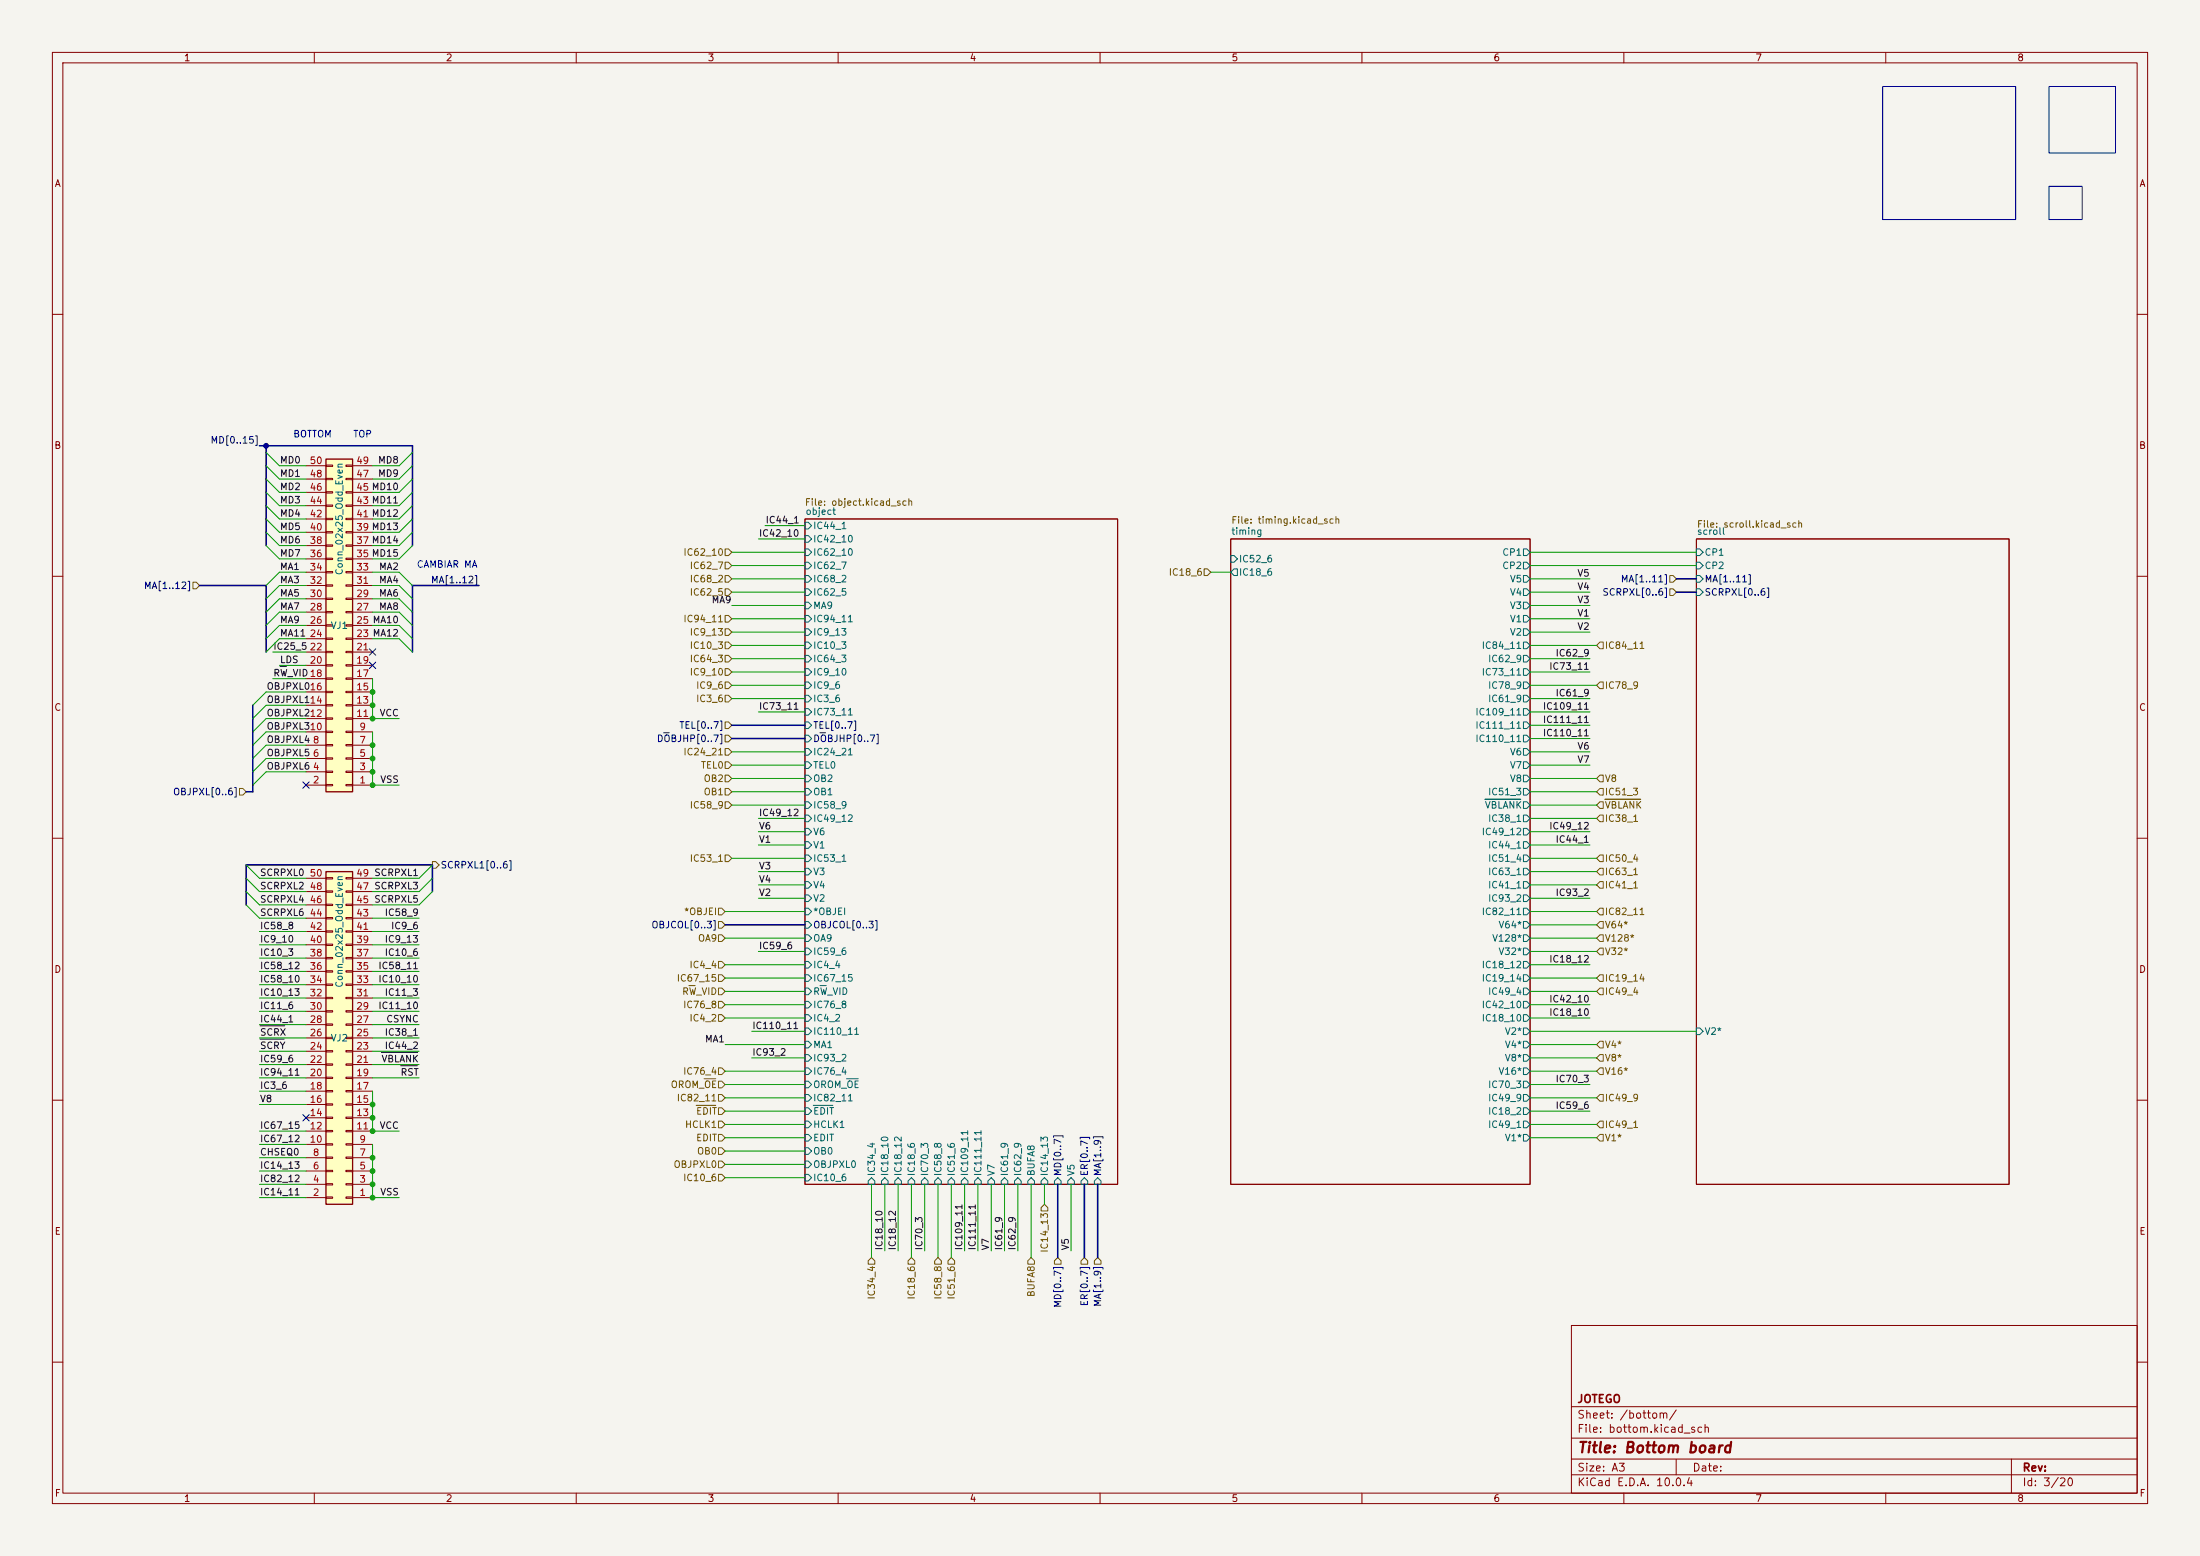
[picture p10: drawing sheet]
<svg xmlns="http://www.w3.org/2000/svg" width="420mm" height="297mm" viewBox="0 0 420 297" stroke-linecap="round" stroke-linejoin="round" font-family="sans-serif">
<path d="M0 0h420v297h-420z" fill="#f5f4ef" stroke="#f5f4ef" stroke-width=".19"/>
<g fill="none" stroke="#840000" stroke-width=".19">
<path d="M10 10h400v277h-400zM12 12h396v273h-396zM60 10v2M110 10v2M160 10v2M210 10v2M260 10v2M310 10v2M360 10v2M10 60h2M408 60h2M153.7 99.1h59.7v127h-59.7z"/>
<path d="M10 110h2M234.9 102.9h57.2v123.2h-57.2zM323.8 102.9h59.7v123.2h-59.7zM408 110h2M10 160h2M408 160h2M10 210h2M408 210h2M300 253h108v32h-108zM10 260h2M300 278.5h108M300 274.5h108"/>
<path d="M300 268.5h108M320 278.5v3M384 278.5v6.5M408 260h2M60 285v2M110 285v2M160 285v2M210 285v2M260 285v2M300 281.5h108M310 285v2M360 285v2"/>
</g>
<g fill="none" stroke="#006464" stroke-width=".19">
<path d="M153.7 99.7h.6l.6 .6-.6 .7h-.6zM153.7 117.5h.6l.6 .6-.6 .6h-.6zM153.7 114.9h.6l.6 .7-.6 .6h-.6zM153.7 112.4h.6l.6 .6-.6 .7h-.6zM153.7 109.9h.6l.6 .6-.6 .6h-.6zM153.7 107.3h.6l.6 .7-.6 .6h-.6zM153.7 104.8h.6l.6 .6-.6 .6h-.6zM153.7 102.2h.6l.6 .7-.6 .6h-.6zM234.9 106h.7l.6 .7-.6 .6h-.7zM235.6 108.6h.6v1.3h-.6l-.7-.7zM290.8 104.8h.7l.6 .6-.6 .6h-.7zM290.8 107.3h.7l.6 .7-.6 .6h-.7z"/>
<path d="M290.8 109.9h.7l.6 .6-.6 .6h-.7zM290.8 112.4h.7l.6 .6-.6 .7h-.7zM290.8 114.9h.7l.6 .7-.6 .6h-.7zM290.8 117.5h.7l.6 .6-.6 .6h-.7zM323.8 104.8h.7l.6 .6-.6 .6h-.7zM323.8 107.3h.7l.6 .7-.6 .6h-.7zM323.8 109.9h.7l.6 .6-.6 .6h-.7zM323.8 112.4h.7l.6 .6-.6 .7h-.7zM153.7 120h.6l.6 .7-.6 .6h-.6zM153.7 122.6h.6l.6 .6-.6 .6h-.6zM153.7 125.1h.6l.6 .6-.6 .7h-.6zM153.7 127.6h.6l.6 .7-.6 .6h-.6z"/>
<path d="M153.7 130.2h.6l.6 .6-.6 .6h-.6zM153.7 132.7h.6l.6 .7-.6 .6h-.6zM153.7 135.3h.6l.6 .6-.6 .6h-.6zM153.7 137.8h.6l.6 .6-.6 .7h-.6zM290.8 120h.7l.6 .7-.6 .6h-.7zM290.8 122.6h.7l.6 .6-.6 .6h-.7zM290.8 125.1h.7l.6 .6-.6 .7h-.7zM290.8 127.6h.7l.6 .7-.6 .6h-.7zM290.8 130.2h.7l.6 .6-.6 .6h-.7zM290.8 132.7h.7l.6 .7-.6 .6h-.7zM290.8 135.3h.7l.6 .6-.6 .6h-.7zM290.8 137.8h.7l.6 .6-.6 .7h-.7z"/>
<path d="M153.7 140.3h.6l.6 .7-.6 .6h-.6zM153.7 142.9h.6l.6 .6-.6 .6h-.6zM153.7 145.4h.6l.6 .7-.6 .6h-.6zM153.7 148h.6l.6 .6-.6 .6h-.6zM153.7 150.5h.6l.6 .6-.6 .7h-.6zM153.7 153h.6l.6 .7-.6 .6h-.6zM153.7 155.6h.6l.6 .6-.6 .6h-.6zM153.7 158.1h.6l.6 .7-.6 .6h-.6zM283.5 152.6h6.8M290.8 140.3h.7l.6 .7-.6 .6h-.7zM290.8 142.9h.7l.6 .6-.6 .6h-.7zM290.8 145.4h.7l.6 .7-.6 .6h-.7z"/>
<path d="M290.8 148h.7l.6 .6-.6 .6h-.7zM290.8 150.5h.7l.6 .6-.6 .7h-.7zM290.8 153h.7l.6 .7-.6 .6h-.7zM290.8 155.6h.7l.6 .6-.6 .6h-.7zM290.8 158.1h.7l.6 .7-.6 .6h-.7zM153.7 160.7h.6l.6 .6-.6 .6h-.6zM153.7 163.2h.6l.6 .6-.6 .7h-.6zM153.7 165.7h.6l.6 .7-.6 .6h-.6zM153.7 168.3h.6l.6 .6-.6 .6h-.6zM153.7 170.8h.6l.6 .7-.6 .6h-.6zM153.7 173.4h.6l.6 .6-.6 .6h-.6zM153.7 175.9h.6l.6 .6-.6 .7h-.6z"/>
<path d="M153.7 178.4h.6l.6 .7-.6 .6h-.6zM290.8 160.7h.7l.6 .6-.6 .6h-.7zM290.8 163.2h.7l.6 .6-.6 .7h-.7zM290.8 165.7h.7l.6 .7-.6 .6h-.7zM290.8 168.3h.7l.6 .6-.6 .6h-.7zM290.8 170.8h.7l.6 .7-.6 .6h-.7zM290.8 173.4h.7l.6 .6-.6 .6h-.7zM290.8 175.9h.7l.6 .6-.6 .7h-.7zM290.8 178.4h.7l.6 .7-.6 .6h-.7zM153.7 181h.6l.6 .6-.6 .6h-.6zM153.7 183.5h.6l.6 .7-.6 .6h-.6zM153.7 186.1h.6l.6 .6-.6 .6h-.6z"/>
<path d="M153.7 188.6h.6l.6 .6-.6 .7h-.6zM153.7 191.1h.6l.6 .7-.6 .6h-.6zM153.7 193.7h.6l.6 .6-.6 .6h-.6zM153.7 196.2h.6l.6 .7-.6 .6h-.6zM153.7 198.8h.6l.6 .6-.6 .6h-.6zM156.5 188.1h1.2M290.8 181h.7l.6 .6-.6 .6h-.7zM290.8 183.5h.7l.6 .7-.6 .6h-.7zM290.8 186.1h.7l.6 .6-.6 .6h-.7zM290.8 188.6h.7l.6 .6-.6 .7h-.7zM290.8 191.1h.7l.6 .7-.6 .6h-.7zM290.8 193.7h.7l.6 .6-.6 .6h-.7z"/>
<path d="M290.8 196.2h.7l.6 .7-.6 .6h-.7zM290.8 198.8h.7l.6 .6-.6 .6h-.7zM323.8 196.2h.7l.6 .7-.6 .6h-.7zM153.7 201.3h.6l.6 .6-.6 .7h-.6zM153.7 203.8h.6l.6 .7-.6 .6h-.6zM153.7 206.4h.6l.6 .6-.6 .6h-.6zM153.7 208.9h.6l.6 .7-.6 .6h-.6zM153.7 211.5h.6l.6 .6-.6 .6h-.6zM153.7 214h.6l.6 .6-.6 .7h-.6zM153.7 216.5h.6l.6 .7-.6 .6h-.6zM153.7 219.1h.6l.6 .6-.6 .6h-.6zM155.3 211h3.7"/>
<path d="M161.6 205.9h2.2M290.8 201.3h.7l.6 .6-.6 .7h-.7zM290.8 203.8h.7l.6 .7-.6 .6h-.7zM290.8 206.4h.7l.6 .6-.6 .6h-.7zM290.8 208.9h.7l.6 .7-.6 .6h-.7zM290.8 211.5h.7l.6 .6-.6 .6h-.7zM290.8 214h.7l.6 .6-.6 .7h-.7zM290.8 216.5h.7l.6 .7-.6 .6h-.7zM153.7 224.2h.6l.6 .6-.6 .6h-.6zM153.7 221.6h.6l.6 .6-.6 .7h-.6zM166.4 224.8l.6 .6v.7h-1.3v-.7zM168.9 224.8l.6 .6v.7h-1.2v-.7z"/>
<path d="M171.4 224.8l.7 .6v.7h-1.3v-.7zM174 224.8l.6 .6v.7h-1.2v-.7zM176.5 224.8l.7 .6v.7h-1.3v-.7zM179.1 224.8l.6 .6v.7h-1.3v-.7zM181.6 224.8l.6 .6v.7h-1.2v-.7zM184.1 224.8l.7 .6v.7h-1.3v-.7zM186.7 224.8l.6 .6v.7h-1.2v-.7zM189.2 224.8l.7 .6v.7h-1.3v-.7zM191.8 224.8l.6 .6v.7h-1.3v-.7zM194.3 224.8l.6 .6v.7h-1.2v-.7zM196.8 224.8l.7 .6v.7h-1.3v-.7zM199.4 224.8l.6 .6v.7h-1.2v-.7z"/>
<path d="M201.9 224.8l.7 .6v.7h-1.3v-.7zM204.5 224.8l.6 .6v.7h-1.3v-.7zM207 224.8l.6 .6v.7h-1.2v-.7zM209.5 224.8l.7 .6v.7h-1.3v-.7z"/>
</g>
<path d="M156.5 139.9h1.1" fill="none" stroke="#000084" stroke-width=".19"/>
<path d="M62.2 87.6h5.1v63.5h-5.1z" fill="#ffffc2"/>
<path d="M62.2 87.6h5.1v63.5h-5.1z" fill="none" stroke="#840000" stroke-width=".25"/>
<g fill="none" stroke="#840000" stroke-width=".19">
<path d="M58.4 99.1h3.8M58.4 96.5h3.8M58.4 94h3.8M58.4 91.4h3.8M58.4 88.9h3.8M62.2 98.9h1.3v.3h-1.3zM62.2 96.4h1.3v.2h-1.3zM62.2 93.9h1.3v.2h-1.3zM62.2 91.3h1.3v.3h-1.3zM62.2 88.8h1.3v.2h-1.3zM66 98.9h1.3v.3h-1.3zM66 96.4h1.3v.2h-1.3z"/>
<path d="M66 93.9h1.3v.2h-1.3zM66 91.3h1.3v.3h-1.3zM66 88.8h1.3v.2h-1.3zM67.3 99.1h3.8M67.3 96.5h3.8M67.3 94h3.8M67.3 91.4h3.8M67.3 88.9h3.8M58.4 119.4h3.8M58.4 116.8h3.8M58.4 114.3h3.8M58.4 111.8h3.8"/>
<path d="M58.4 109.2h3.8M58.4 106.7h3.8M58.4 104.1h3.8M58.4 101.6h3.8M62.2 119.3h1.3v.2h-1.3zM62.2 116.7h1.3v.3h-1.3zM62.2 114.2h1.3v.2h-1.3zM62.2 111.6h1.3v.3h-1.3zM62.2 109.1h1.3v.2h-1.3zM62.2 106.6h1.3v.2h-1.3zM62.2 104h1.3v.3h-1.3zM62.2 101.5h1.3v.2h-1.3z"/>
<path d="M66 119.3h1.3v.2h-1.3zM66 116.7h1.3v.3h-1.3zM66 114.2h1.3v.2h-1.3zM66 111.6h1.3v.3h-1.3zM66 109.1h1.3v.2h-1.3zM66 106.6h1.3v.2h-1.3zM66 104h1.3v.3h-1.3zM66 101.5h1.3v.2h-1.3zM67.3 119.4h3.8M67.3 116.8h3.8M67.3 114.3h3.8M67.3 111.8h3.8"/>
<path d="M67.3 109.2h3.8M67.3 106.7h3.8M67.3 104.1h3.8M67.3 101.6h3.8M58.4 139.7h3.8M58.4 137.2h3.8M58.4 134.6h3.8M58.4 132.1h3.8M58.4 129.5h3.8M58.4 127h3.8M58.4 124.5h3.8M58.4 121.9h3.8"/>
<path d="M62.2 139.6h1.3v.2h-1.3zM62.2 137h1.3v.3h-1.3zM62.2 134.5h1.3v.2h-1.3zM62.2 132h1.3v.2h-1.3zM62.2 129.4h1.3v.3h-1.3zM62.2 126.9h1.3v.2h-1.3zM62.2 124.3h1.3v.3h-1.3zM62.2 121.8h1.3v.2h-1.3zM66 139.6h1.3v.2h-1.3zM66 137h1.3v.3h-1.3zM66 134.5h1.3v.2h-1.3zM66 132h1.3v.2h-1.3z"/>
<path d="M66 129.4h1.3v.3h-1.3zM66 126.9h1.3v.2h-1.3zM66 124.3h1.3v.3h-1.3zM66 121.8h1.3v.2h-1.3zM67.3 139.7h3.8M67.3 137.2h3.8M67.3 134.6h3.8M67.3 132.1h3.8M67.3 129.5h3.8M67.3 127h3.8M67.3 124.5h3.8M67.3 121.9h3.8"/>
<path d="M58.4 149.9h3.8M58.4 147.3h3.8M58.4 144.8h3.8M58.4 142.2h3.8M62.2 149.7h1.3v.3h-1.3zM62.2 147.2h1.3v.2h-1.3zM62.2 144.7h1.3v.2h-1.3zM62.2 142.1h1.3v.3h-1.3zM66 149.7h1.3v.3h-1.3zM66 147.2h1.3v.2h-1.3zM66 144.7h1.3v.2h-1.3zM66 142.1h1.3v.3h-1.3z"/>
<path d="M67.3 149.9h3.8M67.3 147.3h3.8M67.3 144.8h3.8M67.3 142.2h3.8"/>
</g>
<path d="M62.2 166.4h5.1v63.5h-5.1z" fill="#ffffc2"/>
<path d="M62.2 166.4h5.1v63.5h-5.1z" fill="none" stroke="#840000" stroke-width=".25"/>
<g fill="none" stroke="#840000" stroke-width=".19">
<path d="M58.4 177.8h3.8M58.4 175.3h3.8M58.4 172.7h3.8M58.4 170.2h3.8M58.4 167.6h3.8M62.2 177.7h1.3v.2h-1.3zM62.2 175.1h1.3v.3h-1.3zM62.2 172.6h1.3v.2h-1.3zM62.2 170.1h1.3v.2h-1.3zM62.2 167.5h1.3v.3h-1.3zM66 177.7h1.3v.2h-1.3zM66 175.1h1.3v.3h-1.3z"/>
<path d="M66 172.6h1.3v.2h-1.3zM66 170.1h1.3v.2h-1.3zM66 167.5h1.3v.3h-1.3zM67.3 177.8h3.8M67.3 175.3h3.8M67.3 172.7h3.8M67.3 170.2h3.8M67.3 167.6h3.8M58.4 198.1h3.8M58.4 195.6h3.8M58.4 193h3.8M58.4 190.5h3.8"/>
<path d="M58.4 188h3.8M58.4 185.4h3.8M58.4 182.9h3.8M58.4 180.3h3.8M62.2 198h1.3v.2h-1.3zM62.2 195.5h1.3v.2h-1.3zM62.2 192.9h1.3v.3h-1.3zM62.2 190.4h1.3v.2h-1.3zM62.2 187.8h1.3v.3h-1.3zM62.2 185.3h1.3v.2h-1.3zM62.2 182.8h1.3v.2h-1.3zM62.2 180.2h1.3v.3h-1.3z"/>
<path d="M66 198h1.3v.2h-1.3zM66 195.5h1.3v.2h-1.3zM66 192.9h1.3v.3h-1.3zM66 190.4h1.3v.2h-1.3zM66 187.8h1.3v.3h-1.3zM66 185.3h1.3v.2h-1.3zM66 182.8h1.3v.2h-1.3zM66 180.2h1.3v.3h-1.3zM67.3 198.1h3.8M67.3 195.6h3.8M67.3 193h3.8M67.3 190.5h3.8"/>
<path d="M67.3 188h3.8M67.3 185.4h3.8M67.3 182.9h3.8M67.3 180.3h3.8M58.4 218.4h3.8M58.4 215.9h3.8M58.4 213.4h3.8M58.4 210.8h3.8M58.4 208.3h3.8M58.4 205.7h3.8M58.4 203.2h3.8M58.4 200.7h3.8"/>
<path d="M62.2 218.3h1.3v.3h-1.3zM62.2 215.8h1.3v.2h-1.3zM62.2 213.2h1.3v.3h-1.3zM62.2 210.7h1.3v.2h-1.3zM62.2 208.2h1.3v.2h-1.3zM62.2 205.6h1.3v.3h-1.3zM62.2 203.1h1.3v.2h-1.3zM62.2 200.5h1.3v.3h-1.3zM66 218.3h1.3v.3h-1.3zM66 215.8h1.3v.2h-1.3zM66 213.2h1.3v.3h-1.3zM66 210.7h1.3v.2h-1.3z"/>
<path d="M66 208.2h1.3v.2h-1.3zM66 205.6h1.3v.3h-1.3zM66 203.1h1.3v.2h-1.3zM66 200.5h1.3v.3h-1.3zM67.3 218.4h3.8M67.3 215.9h3.8M67.3 213.4h3.8M67.3 210.8h3.8M67.3 208.3h3.8M67.3 205.7h3.8M67.3 203.2h3.8M67.3 200.7h3.8"/>
<path d="M58.4 228.6h3.8M58.4 226.1h3.8M58.4 223.5h3.8M58.4 221h3.8M62.2 228.5h1.3v.2h-1.3zM62.2 225.9h1.3v.3h-1.3zM62.2 223.4h1.3v.2h-1.3zM62.2 220.9h1.3v.2h-1.3zM66 228.5h1.3v.2h-1.3zM66 225.9h1.3v.3h-1.3zM66 223.4h1.3v.2h-1.3zM66 220.9h1.3v.2h-1.3z"/>
<path d="M67.3 228.6h3.8M67.3 226.1h3.8M67.3 223.5h3.8M67.3 221h3.8"/>
</g>
<g fill="none" stroke="#725600" stroke-width=".19">
<path d="M36.8 111.1h.7l.6 .7-.6 .6h-.7zM138.4 104.8h.7l.6 .6-.6 .6h-.7zM138.4 117.5h.7l.6 .6-.6 .6h-.7zM138.4 112.4h.7l.6 .6-.6 .7h-.7zM138.4 107.3h.7l.6 .7-.6 .6h-.7zM138.4 109.9h.7l.6 .6-.6 .6h-.7zM229.9 108.6h.6l.6 .6-.6 .7h-.6zM318.8 112.4h.6l.6 .6-.6 .7h-.6zM318.8 109.9h.6l.6 .6-.6 .6h-.6zM138.4 122.6h.7l.6 .6-.6 .6h-.7zM138.4 120h.7l.6 .7-.6 .6h-.7zM138.4 137.8h.7l.6 .6-.6 .7h-.7z"/>
<path d="M138.4 127.6h.7l.6 .7-.6 .6h-.7zM138.4 125.1h.7l.6 .6-.6 .7h-.7zM138.4 132.7h.7l.6 .7-.6 .6h-.7zM138.4 130.2h.7l.6 .6-.6 .6h-.7zM305.4 130.2h.7v1.2h-.7l-.6-.6zM305.4 122.6h.7v1.2h-.7l-.6-.6zM45.7 150.5h.7l.6 .6-.6 .7h-.7zM138.4 140.3h.7l.6 .7-.6 .6h-.7zM138.4 142.9h.7l.6 .6-.6 .6h-.7zM138.4 148h.7l.6 .6-.6 .6h-.7zM138.4 150.5h.7l.6 .6-.6 .7h-.7zM138.4 145.4h.7l.6 .7-.6 .6h-.7z"/>
<path d="M138.4 153h.7l.6 .7-.6 .6h-.7zM305.4 155.6h.7v1.2h-.7l-.6-.6zM305.4 148h.7v1.2h-.7l-.6-.6zM305.4 150.5h.7v1.3h-.7l-.6-.7zM305.4 153h.7v1.3h-.7l-.6-.6zM306.4 152.6h6.8M82.5 164.5h.7l.6 .6-.6 .6h-.7zM137.2 175.9h.6l.6 .6-.6 .7h-.6zM137.2 178.4h.6l.6 .7-.6 .6h-.6zM137.2 173.4h.6l.6 .6-.6 .6h-.6zM138.4 163.2h.7l.6 .6-.6 .7h-.7zM305.4 163.2h.7v1.3h-.7l-.6-.7z"/>
<path d="M305.4 165.7h.7v1.3h-.7l-.6-.6zM305.4 178.4h.7v1.3h-.7l-.6-.6zM305.4 173.4h.7v1.2h-.7l-.6-.6zM305.4 168.3h.7v1.2h-.7l-.6-.6zM305.4 175.9h.7v1.3h-.7l-.6-.7zM131.5 188.1h1.2M137.2 191.1h.6l.6 .7-.6 .6h-.6zM137.2 188.6h.6l.6 .6-.6 .7h-.6zM137.2 193.7h.6l.6 .6-.6 .6h-.6zM137.2 186.1h.6l.6 .6-.6 .6h-.6zM137.2 183.5h.6l.6 .7-.6 .6h-.6zM305.4 181h.7v1.2h-.7l-.6-.6z"/>
<path d="M305.4 188.6h.7v1.3h-.7l-.6-.7zM305.4 186.1h.7v1.2h-.7l-.6-.6zM305.4 198.8h.7v1.2h-.7l-.6-.6zM132.9 211h3.7M134.4 205.9h2.2M137.2 206.4h.6l.6 .6-.6 .6h-.6zM137.2 208.9h.6l.6 .7-.6 .6h-.6zM137.2 203.8h.6l.6 .7-.6 .6h-.6zM137.2 219.1h.6l.6 .6-.6 .6h-.6zM137.2 211.5h.6l.6 .6-.6 .6h-.6zM137.2 216.5h.6l.6 .7-.6 .6h-.6zM137.2 214h.6l.6 .6-.6 .7h-.6z"/>
<path d="M305.4 216.5h.7v1.3h-.7l-.6-.6zM305.4 203.8h.7v1.3h-.7l-.6-.6zM305.4 208.9h.7v1.3h-.7l-.6-.6zM305.4 201.3h.7v1.3h-.7l-.6-.7zM305.4 214h.7v1.3h-.7l-.6-.7zM137.2 224.2h.6l.6 .6-.6 .6h-.6zM137.2 221.6h.6l.6 .6-.6 .7h-.6zM199.4 229.9l.6 .6v.6h-1.2v-.6zM166.4 240l.6 .7v.6h-1.3v-.6zM174 240l.6 .7v.6h-1.2v-.6zM179.1 240l.6 .7v.6h-1.3v-.6zM181.6 240l.6 .7v.6h-1.2v-.6z"/>
<path d="M196.8 240l.7 .7v.6h-1.3v-.6zM201.9 240l.7 .7v.6h-1.3v-.6zM207 240l.6 .7v.6h-1.2v-.6zM209.5 240l.7 .7v.6h-1.3v-.6z"/>
</g>
<path d="M70.5 123.9l1.2 1.2M70.5 126.4l1.2 1.2M71.7 123.9l-1.2 1.2M71.7 126.4l-1.2 1.2M126.7 139.9h1M57.8 149.3l1.2 1.2M59 149.3l-1.2 1.2M57.8 212.8l1.2 1.2M59 212.8l-1.2 1.2" fill="none" stroke="#000084" stroke-width=".19"/>
<path d="M53.5 127.2h1.2M49.7 195.8h4.7M49.7 198.3h4.5M72.9 200.9h6.8M76.5 203.4h3.2" fill="none" stroke="#0f0f0f" stroke-width=".19"/>
<g fill="none" stroke="#000084" stroke-width=".3">
<path d="M49.5 85.1h29.2v19M50.8 85.1v19M38.1 111.8h12.7v12.7M91.4 111.8h-12.7v12.7M320 110.5h3.8M320 113h3.8M48.3 134.6v16.5h-1.3M139.7 138.4h14M139.7 141h14M82.5 170.2v-5.1h-35.5v7.6M138.4 176.5h15.3M201.9 226.1v13.9"/>
<path d="M207 226.1v13.9M209.5 226.1v13.9"/>
</g>
<g fill="none" stroke="#009600" stroke-width=".19">
<path d="M50.8 88.9l2.5 2.5h5.1M50.8 94l2.5 2.5h5.1M50.8 91.4l2.5 2.6h5.1M50.8 86.4l2.5 2.5h5.1M50.8 99.1l2.5 2.5h5.1M50.8 96.5l2.5 2.6h5.1M78.7 88.9l-2.5 2.5h-5.1M78.7 94l-2.5 2.5h-5.1M78.7 91.4l-2.5 2.6h-5.1M78.7 86.4l-2.5 2.5h-5.1M78.7 99.1l-2.5 2.5h-5.1M78.7 96.5l-2.5 2.6h-5.1"/>
<path d="M50.8 104.1l2.5 2.6h5.1M50.8 101.6l2.5 2.5h5.1M58.4 111.8h-5.1l-2.5 2.5M58.4 109.2h-5.1l-2.5 2.6M58.4 116.8h-5.1l-2.5 2.6M58.4 119.4h-5.1l-2.5 2.5M58.4 114.3h-5.1l-2.5 2.5M71.1 111.8h5.1l2.5 2.5M71.1 109.2h5.1l2.5 2.6M71.1 116.8h5.1l2.5 2.6M71.1 119.4h5.1l2.5 2.5M71.1 114.3h5.1l2.5 2.5"/>
<path d="M78.7 104.1l-2.5 2.6h-5.1M78.7 101.6l-2.5 2.5h-5.1M139.7 108h14M139.7 110.5h14M139.7 113h14M139.7 105.4h14M139.7 115.6h14M139.7 118.1h14M144.8 102.9h8.9M146 100.3h7.7M231.1 109.2h3.8M292.1 108h31.7"/>
<path d="M292.1 110.5h11.4M292.1 113h11.4M292.1 105.4h31.7M292.1 115.6h11.4M292.1 118.1h11.4M52.1 129.5h6.3M52.1 124.5h6.3M53.3 127h5.1M58.4 132.1h-7.6l-2.5 2.5M58.4 137.2h-7.6l-2.5 2.5M58.4 134.6h-7.6l-2.5 2.6M58.4 121.9h-5.1l-2.5 2.6"/>
<path d="M58.4 139.7h-7.6l-2.5 2.5M71.1 129.5v7.7h5.1M71.1 139.7v10.2h5.1M71.1 121.9h5.1l2.5 2.6M139.7 133.4h14M139.7 120.7h14M139.7 130.8h14M139.7 125.7h14M139.7 128.3h14M139.7 123.2h14M144.8 135.9h8.9M292.1 133.4h11.4"/>
<path d="M292.1 120.7h11.4M292.1 130.8h12.7M292.1 125.7h11.4M292.1 135.9h11.4M292.1 128.3h11.4M292.1 123.2h12.7M292.1 138.4h11.4M58.4 142.2h-7.6l-2.5 2.6M58.4 144.8h-7.6l-2.5 2.5M58.4 147.3h-7.6l-2.5 2.6M139.7 148.6h14M139.7 143.5h14"/>
<path d="M139.7 151.1h14M139.7 146.1h14M139.7 153.7h14M144.8 156.2h8.9M144.8 158.8h8.9M292.1 148.6h12.7M292.1 143.5h11.4M292.1 151.1h12.7M292.1 146.1h11.4M292.1 153.7h12.7M292.1 156.2h12.7M292.1 158.8h11.4"/>
<path d="M292.1 141h11.4M47 172.7l2.5 2.6h8.9M47 170.2l2.5 2.5h8.9M47 167.6l2.5 2.6h8.9M47 165.1l2.5 2.5h8.9M49.5 177.8h8.9M71.1 175.3h8.9M71.1 177.8h8.9M82.5 170.2l-2.5 2.5h-8.9M82.5 167.6l-2.5 2.6h-8.9M82.5 165.1l-2.5 2.5h-8.9M138.4 179.1h15.3"/>
<path d="M138.4 174h15.3M139.7 163.8h14M144.8 168.9h8.9M144.8 171.5h8.9M144.8 161.3h8.9M144.8 166.4h8.9M292.1 179.1h12.7M292.1 168.9h12.7M292.1 174h12.7M292.1 171.5h11.4M292.1 161.3h11.4M292.1 163.8h12.7"/>
<path d="M292.1 166.4h12.7M292.1 176.5h12.7M49.5 180.3h8.9M49.5 198.1h8.9M49.5 193h8.9M49.5 195.6h8.9M49.5 190.5h8.9M49.5 182.9h8.9M49.5 185.4h8.9M49.5 188h8.9M71.1 180.3h8.9M71.1 198.1h8.9"/>
<path d="M71.1 193h8.9M71.1 195.6h8.9M71.1 190.5h8.9M71.1 182.9h8.9M71.1 185.4h8.9M71.1 188h8.9M138.4 194.3h15.3M138.4 199.4h15.3M138.4 189.2h15.3M138.4 186.7h15.3M138.4 184.2h15.3M138.4 191.8h15.3"/>
<path d="M143.5 196.9h10.2M144.8 181.6h8.9M292.1 194.3h11.4M292.1 196.9h31.7M292.1 199.4h12.7M292.1 189.2h12.7M292.1 186.7h12.7M292.1 184.2h11.4M292.1 181.6h12.7M292.1 191.8h11.4M49.5 203.2h8.9M49.5 208.3h8.9"/>
<path d="M49.5 205.7h8.9M49.5 200.7h8.9M49.5 215.9h8.9M49.5 218.4h8.9M49.5 210.8h8.9M71.1 208.3v7.6h5.1M71.1 218.4v10.2h5.1M71.1 203.2h8.9M71.1 205.7h8.9M71.1 200.7h8.9M138.4 212.1h15.3M138.4 217.2h15.3"/>
<path d="M138.4 207h15.3M138.4 209.6h15.3M138.4 219.7h15.3M138.4 214.6h15.3M138.4 204.5h15.3M143.5 201.9h10.2M292.1 212.1h11.4M292.1 217.2h12.7M292.1 207h11.4M292.1 209.6h12.7M292.1 214.6h12.7M292.1 204.5h12.7"/>
<path d="M292.1 201.9h12.7M49.5 228.6h8.9M49.5 223.5h8.9M49.5 226.1h8.9M49.5 221h8.9M138.4 224.8h15.3M138.4 222.2h15.3M166.4 226.1v13.9M168.9 226.1v12.7M171.4 226.1v12.7M174 226.1v13.9M176.5 226.1v12.7"/>
<path d="M179.1 226.1v13.9M181.6 226.1v13.9M184.1 226.1v12.7M186.7 226.1v12.7M189.2 226.1v12.7M191.8 226.1v12.7M194.3 226.1v12.7M196.8 226.1v13.9M199.4 226.1v3.8M204.5 226.1v12.7"/>
</g>
<path d="M359.4 16.5h25.4v25.4h-25.4zM391.2 16.5h12.7v12.7h-12.7zM391.2 35.6h6.3v6.3h-6.3z" fill="none" stroke="#0000c2" stroke-width=".19"/>
<g fill="#009600" stroke="#009600" stroke-width=".19">
<circle cx="71.1" cy="134.6" r=".46"/>
<circle cx="71.1" cy="142.2" r=".46"/>
<circle cx="71.1" cy="137.2" r=".46"/>
<circle cx="71.1" cy="147.3" r=".46"/>
<circle cx="71.1" cy="144.8" r=".46"/>
<circle cx="71.1" cy="149.9" r=".46"/>
<circle cx="71.1" cy="213.4" r=".46"/>
<circle cx="71.1" cy="210.8" r=".46"/>
<circle cx="71.1" cy="132.1" r=".46"/>
<circle cx="71.1" cy="221" r=".46"/>
<circle cx="71.1" cy="223.5" r=".46"/>
<circle cx="71.1" cy="228.6" r=".46"/>
<circle cx="71.1" cy="226.1" r=".46"/>
<circle cx="71.1" cy="215.9" r=".46"/>
</g>
<circle cx="50.8" cy="85.1" r=".46" fill="#000084" stroke="#000084" stroke-width=".19"/>
<text font-size="2" fill="#840000" x="301" y="277.8">Title: Bottom board</text>
<g font-size="1.5" fill="#840000">
<text x="301" y="268.1">JOTEGO</text>
<text x="301" y="273.8">File: bottom.kicad_sch</text>
<text x="301" y="271.1">Sheet: /bottom/</text>
<text x="301" y="281.2">Size: A3</text>
<text x="323" y="281.2">Date:</text>
<text x="386" y="281.2">Rev:</text>
<text x="301" y="284">KiCad E.D.A. 10.0.4</text>
<text x="386" y="284">Id: 3/20</text>
</g>
<g font-size="1.3" fill="#840000">
<text x="35" y="12">1</text>
<text x="85" y="12">2</text>
<text x="135" y="12">3</text>
<text x="185" y="12">4</text>
<text x="235" y="12">5</text>
<text x="285" y="12">6</text>
<text x="335" y="12">7</text>
<text x="385" y="12">8</text>
<text x="10.3" y="36">A</text>
<text x="408.3" y="36">A</text>
<text x="10.3" y="86">B</text>
<text x="408.2" y="86">B</text>
<text x="10.3" y="136">C</text>
<text x="408.2" y="136">C</text>
<text x="10.3" y="186">D</text>
<text x="408.2" y="186">D</text>
<text x="10.3" y="236">E</text>
<text x="408.3" y="236">E</text>
<text x="10.3" y="286">F</text>
<text x="35" y="287">1</text>
<text x="85" y="287">2</text>
<text x="135" y="287">3</text>
<text x="185" y="287">4</text>
<text x="235" y="287">5</text>
<text x="285" y="287">6</text>
<text x="335" y="287">7</text>
<text x="385" y="287">8</text>
<text x="408.3" y="286">F</text>
</g>
<g font-size="1.3" fill="#0000c2">
<text x="55.9" y="83.8">BOTTOM</text>
<text x="67.3" y="83.8">TOP</text>
<text x="79.5" y="108.7">CAMBIAR MA</text>
</g>
<g font-size="1.3" fill="#000084">
<text x="40.1" y="85">MD[0..15]</text>
<text x="27.4" y="112.7">MA[1..12]</text>
<text x="82.2" y="111.6">MA[1..12]</text>
<text x="309.3" y="111.5">MA[1..11]</text>
<text x="325.3" y="111.5">MA[1..11]</text>
<text x="305.8" y="114">SCRPXL[0..6]</text>
<text x="325.3" y="114">SCRPXL[0..6]</text>
<text x="125.3" y="141.9">DOBJHP[0..7]</text>
<text x="129.6" y="139.4">TEL[0..7]</text>
<text x="155.1" y="139.4">TEL[0..7]</text>
<text x="155.1" y="141.9">DOBJHP[0..7]</text>
<text x="32.9" y="152.1">OBJPXL[0..6]</text>
<text x="84" y="166.1">SCRPXL1[0..6]</text>
<text x="124.2" y="177.5">OBJCOL[0..3]</text>
<text x="155.1" y="177.5">OBJCOL[0..3]</text>
<text x="202.9" y="224.6" transform="rotate(-90 202.9 224.6)">MD[0..7]</text>
<text x="208" y="224.6" transform="rotate(-90 208 224.6)">ER[0..7]</text>
<text x="210.5" y="224.6" transform="rotate(-90 210.5 224.6)">MA[1..9]</text>
<text x="202.9" y="249.7" transform="rotate(-90 202.9 249.7)">MD[0..7]</text>
<text x="208" y="249.4" transform="rotate(-90 208 249.4)">ER[0..7]</text>
<text x="210.5" y="249.6" transform="rotate(-90 210.5 249.6)">MA[1..9]</text>
</g>
<g font-size="1.3" fill="#0f0f0f">
<text x="53.3" y="88.8">MD0</text>
<text x="72.1" y="88.8">MD8</text>
<text x="53.3" y="91.3">MD1</text>
<text x="53.3" y="93.9">MD2</text>
<text x="72.1" y="91.3">MD9</text>
<text x="53.3" y="96.4">MD3</text>
<text x="53.3" y="98.9">MD4</text>
<text x="53.3" y="101.5">MD5</text>
<text x="146" y="100.2">IC44_1</text>
<text x="53.3" y="106.6">MD7</text>
<text x="53.3" y="104">MD6</text>
<text x="144.8" y="102.7">IC42_10</text>
<text x="53.3" y="111.6">MA3</text>
<text x="53.3" y="109.1">MA1</text>
<text x="72.2" y="111.6">MA4</text>
<text x="72.2" y="109.1">MA2</text>
<text x="301" y="110.4">V5</text>
<text x="301" y="112.9">V4</text>
<text x="53.3" y="114.2">MA5</text>
<text x="53.3" y="119.3">MA9</text>
<text x="53.3" y="116.7">MA7</text>
<text x="72.2" y="114.2">MA6</text>
<text x="72.2" y="116.7">MA8</text>
<text x="135.7" y="115.4">MA9</text>
<text x="301" y="115.4">V3</text>
<text x="301" y="118">V1</text>
<text x="52.1" y="124.3">IC25_5</text>
<text x="53.3" y="121.8">MA11</text>
<text x="296.9" y="125.6">IC62_9</text>
<text x="301" y="120.5">V2</text>
<text x="50.8" y="132">OBJPXL016</text>
<text x="52.1" y="129.4">RW_VID18</text>
<text x="53.3" y="126.9">LDS</text>
<text x="295.6" y="128.1">IC73_11</text>
<text x="50.8" y="134.5">OBJPXL114</text>
<text x="50.8" y="137">OBJPXL212</text>
<text x="72.4" y="137">VCC</text>
<text x="144.8" y="135.8">IC73_11</text>
<text x="294.4" y="135.8">IC109_11</text>
<text x="296.9" y="133.2">IC61_9</text>
<text x="50.8" y="142.1">OBJPXL4</text>
<text x="50.8" y="139.6">OBJPXL310</text>
<text x="294.4" y="140.8">IC110_11</text>
<text x="294.4" y="138.3">IC111_11</text>
<text x="301" y="143.4">V6</text>
<text x="50.8" y="144.7">OBJPXL5</text>
<text x="50.8" y="147.2">OBJPXL6</text>
<text x="72.5" y="149.7">VSS</text>
<text x="301" y="145.9">V7</text>
<text x="144.8" y="158.6">V6</text>
<text x="144.8" y="156.1">IC49_12</text>
<text x="144.8" y="161.2">V1</text>
<text x="295.6" y="158.6">IC49_12</text>
<text x="296.9" y="161.2">IC44_1</text>
<text x="49.5" y="167.5">SCRPXL0</text>
<text x="144.8" y="166.2">V3</text>
<text x="49.5" y="172.6">SCRPXL4</text>
<text x="49.5" y="170.1">SCRPXL2</text>
<text x="144.8" y="168.8">V4</text>
<text x="144.8" y="171.3">V2</text>
<text x="296.9" y="171.3">IC93_2</text>
<text x="49.5" y="175.1">SCRPXL6</text>
<text x="49.5" y="177.7">IC58_8</text>
<text x="73.3" y="175.1">IC58_9</text>
<text x="74.5" y="177.7">IC9_6</text>
<text x="49.5" y="185.3">IC58_12</text>
<text x="49.5" y="180.2">IC9_10</text>
<text x="49.5" y="182.8">IC10_3</text>
<text x="72.1" y="185.3">IC58_11</text>
<text x="73.3" y="180.2">IC9_13</text>
<text x="73.3" y="182.8">IC10_6</text>
<text x="144.8" y="181.5">IC59_6</text>
<text x="295.6" y="184">IC18_12</text>
<text x="49.5" y="190.4">IC10_13</text>
<text x="49.5" y="187.8">IC58_10</text>
<text x="72.1" y="187.8">IC10_10</text>
<text x="73.3" y="190.4">IC11_3</text>
<text x="295.6" y="191.6">IC42_10</text>
<text x="49.5" y="192.9">IC11_6</text>
<text x="49.5" y="195.5">IC44_1</text>
<text x="49.5" y="198">SCRX</text>
<text x="72.1" y="192.9">IC11_10</text>
<text x="73.3" y="198">IC38_1</text>
<text x="73.6" y="195.5">CSYNC</text>
<text x="143.5" y="196.7">IC110_11</text>
<text x="295.6" y="194.2">IC18_10</text>
<text x="49.5" y="203.1">IC59_6</text>
<text x="49.5" y="200.5">SCRY</text>
<text x="72.7" y="203.1">VBLANK</text>
<text x="73.3" y="200.5">IC44_2</text>
<text x="134.5" y="199.3">MA1</text>
<text x="143.5" y="201.8">IC93_2</text>
<text x="49.5" y="208.2">IC3_6</text>
<text x="49.5" y="205.6">IC94_11</text>
<text x="76.4" y="205.6">RST</text>
<text x="296.9" y="206.9">IC70_3</text>
<text x="49.5" y="210.7">V8</text>
<text x="49.5" y="215.8">IC67_15</text>
<text x="72.4" y="215.8">VCC</text>
<text x="296.9" y="212">IC59_6</text>
<text x="49.5" y="218.3">IC67_12</text>
<text x="49.5" y="220.9">CHSEQ0</text>
<text x="49.5" y="225.9">IC82_12</text>
<text x="49.5" y="223.4">IC14_13</text>
<text x="49.5" y="228.5">IC14_11</text>
<text x="72.5" y="228.5">VSS</text>
<text x="168.8" y="238.8" transform="rotate(-90 168.8 238.8)">IC18_10</text>
<text x="171.3" y="238.8" transform="rotate(-90 171.3 238.8)">IC18_12</text>
<text x="176.4" y="238.8" transform="rotate(-90 176.4 238.8)">IC70_3</text>
<text x="184" y="238.8" transform="rotate(-90 184 238.8)">IC109_11</text>
<text x="186.6" y="238.8" transform="rotate(-90 186.6 238.8)">IC111_11</text>
<text x="189.1" y="238.8" transform="rotate(-90 189.1 238.8)">V7</text>
<text x="191.6" y="238.8" transform="rotate(-90 191.6 238.8)">IC61_9</text>
<text x="194.2" y="238.8" transform="rotate(-90 194.2 238.8)">IC62_9</text>
<text x="204.3" y="238.8" transform="rotate(-90 204.3 238.8)">V5</text>
</g>
<g font-size="1.3" fill="#a90000">
<text x="59" y="88.9">50</text>
<text x="67.9" y="88.9">49</text>
<text x="59" y="94">46</text>
<text x="59" y="91.4">48</text>
<text x="67.9" y="94">45 MD10</text>
<text x="67.9" y="91.4">47</text>
<text x="59" y="101.6">40</text>
<text x="59" y="99">42</text>
<text x="59" y="96.5">44</text>
<text x="67.9" y="101.6">39 MD13</text>
<text x="67.9" y="99">41 MD12</text>
<text x="67.9" y="96.5">43 MD11</text>
<text x="59" y="106.7">36</text>
<text x="59" y="104.1">38</text>
<text x="67.9" y="106.7">35 MD15</text>
<text x="67.9" y="104.1">37 MD14</text>
<text x="59" y="111.7">32</text>
<text x="59" y="109.2">34</text>
<text x="67.9" y="111.7">31</text>
<text x="67.9" y="109.2">33</text>
<text x="59" y="119.4">26</text>
<text x="59" y="116.8">28</text>
<text x="59" y="114.3">30</text>
<text x="67.9" y="119.4">25 MA10</text>
<text x="67.9" y="116.8">27</text>
<text x="67.9" y="114.3">29</text>
<text x="59" y="124.4">22</text>
<text x="59" y="121.9">24</text>
<text x="67.9" y="124.4">21</text>
<text x="67.9" y="121.9">23 MA12</text>
<text x="59" y="127">20</text>
<text x="67.9" y="129.5">17</text>
<text x="67.9" y="127">19</text>
<text x="67.9" y="137.1">11</text>
<text x="67.9" y="134.6">13</text>
<text x="67.9" y="132.1">15</text>
<text x="59.6" y="142.2">8</text>
<text x="68.5" y="142.2">7</text>
<text x="68.5" y="139.7">9</text>
<text x="59.6" y="149.8">2</text>
<text x="59.6" y="147.3">4</text>
<text x="59.6" y="144.8">6</text>
<text x="68.5" y="149.8">1</text>
<text x="68.5" y="147.3">3</text>
<text x="68.5" y="144.8">5</text>
<text x="59" y="167.6">50</text>
<text x="67.9" y="167.6">49 SCRPXL1</text>
<text x="59" y="172.7">46</text>
<text x="59" y="170.2">48</text>
<text x="67.9" y="172.7">45 SCRPXL5</text>
<text x="67.9" y="170.2">47 SCRPXL3</text>
<text x="59" y="177.8">42</text>
<text x="59" y="175.2">44</text>
<text x="67.9" y="177.8">41</text>
<text x="67.9" y="175.2">43</text>
<text x="59" y="185.4">36</text>
<text x="59" y="182.9">38</text>
<text x="59" y="180.3">40</text>
<text x="67.9" y="185.4">35</text>
<text x="67.9" y="182.9">37</text>
<text x="67.9" y="180.3">39</text>
<text x="59" y="190.5">32</text>
<text x="59" y="187.9">34</text>
<text x="67.9" y="190.5">31</text>
<text x="67.9" y="187.9">33</text>
<text x="59" y="195.6">28</text>
<text x="59" y="193">30</text>
<text x="67.9" y="195.6">27</text>
<text x="67.9" y="193">29</text>
<text x="59" y="203.2">22</text>
<text x="59" y="200.6">24</text>
<text x="59" y="198.1">26</text>
<text x="67.9" y="203.2">21</text>
<text x="67.9" y="200.6">23</text>
<text x="67.9" y="198.1">25</text>
<text x="59" y="208.3">18</text>
<text x="59" y="205.7">20</text>
<text x="67.9" y="208.3">17</text>
<text x="67.9" y="205.7">19</text>
<text x="59" y="215.9">12</text>
<text x="59" y="213.3">14</text>
<text x="59" y="210.8">16</text>
<text x="67.9" y="215.9">11</text>
<text x="67.9" y="213.3">13</text>
<text x="67.9" y="210.8">15</text>
<text x="59" y="218.4">10</text>
<text x="59.6" y="221">8</text>
<text x="68.5" y="221">7</text>
<text x="68.5" y="218.4">9</text>
<text x="59.6" y="226">4</text>
<text x="59.6" y="223.5">6</text>
<text x="68.5" y="226">3</text>
<text x="68.5" y="223.5">5</text>
<text x="59.6" y="228.6">2</text>
<text x="68.5" y="228.6">1</text>
</g>
<g font-size="1.3" fill="#725600">
<text x="153.5" y="96.8">File: object.kicad_sch</text>
<text x="234.9" y="100.3">File: timing.kicad_sch</text>
<text x="323.8" y="101">File: scroll.kicad_sch</text>
<text x="130.4" y="106.4">IC62_10</text>
<text x="131.6" y="108.9">IC62_7</text>
<text x="131.6" y="111.5">IC68_2</text>
<text x="223" y="110.2">IC18_6</text>
<text x="130.4" y="119.1">IC94_11</text>
<text x="131.6" y="114">IC62_5</text>
<text x="131.6" y="124.2">IC10_3</text>
<text x="131.6" y="121.6">IC9_13</text>
<text x="306.3" y="124.2">IC84_11</text>
<text x="131.6" y="129.2">IC9_10</text>
<text x="131.6" y="126.7">IC64_3</text>
<text x="132.8" y="131.8">IC9_6</text>
<text x="306.3" y="131.8">IC78_9</text>
<text x="132.8" y="134.3">IC3_6</text>
<text x="130.4" y="144.5">IC24_21</text>
<text x="133.7" y="147">TEL0</text>
<text x="134.2" y="149.6">OB2</text>
<text x="306.3" y="149.6">V8</text>
<text x="131.6" y="154.6">IC58_9</text>
<text x="134.2" y="152.1">OB1</text>
<text x="306.3" y="152.1">IC51_3</text>
<text x="306.3" y="154.6">VBLANK</text>
<text x="306.3" y="157.2">IC38_1</text>
<text x="131.6" y="164.8">IC53_1</text>
<text x="306.3" y="164.8">IC50_4</text>
<text x="306.3" y="167.3">IC63_1</text>
<text x="306.3" y="169.9">IC41_1</text>
<text x="130.5" y="175">*OBJEI</text>
<text x="306.3" y="175">IC82_11</text>
<text x="306.3" y="177.5">V64*</text>
<text x="131.5" y="185.1">IC4_4</text>
<text x="133.1" y="180">OA9</text>
<text x="306.3" y="182.6">V32*</text>
<text x="306.3" y="180">V128*</text>
<text x="129.1" y="187.7">IC67_15</text>
<text x="130.1" y="190.2">RW_VID</text>
<text x="306.3" y="190.2">IC49_4</text>
<text x="306.3" y="187.7">IC19_14</text>
<text x="130.3" y="192.7">IC76_8</text>
<text x="131.5" y="195.3">IC4_2</text>
<text x="306.3" y="200.4">V4*</text>
<text x="306.3" y="202.9">V8*</text>
<text x="127.9" y="208">OROM_OE</text>
<text x="130.3" y="205.4">IC76_4</text>
<text x="306.3" y="205.4">V16*</text>
<text x="129.1" y="210.5">IC82_11</text>
<text x="130.7" y="215.6">HCLK1</text>
<text x="132.8" y="213.1">EDIT</text>
<text x="306.3" y="210.5">IC49_9</text>
<text x="306.3" y="215.6">IC49_1</text>
<text x="132.8" y="218.1">EDIT</text>
<text x="133" y="220.7">OB0</text>
<text x="306.3" y="218.1">V1*</text>
<text x="128.5" y="223.2">OBJPXL0</text>
<text x="130.3" y="225.8">IC10_6</text>
<text x="200.4" y="239.2" transform="rotate(-90 200.4 239.2)">IC14_13</text>
<text x="167.3" y="248.2" transform="rotate(-90 167.3 248.2)">IC34_4</text>
<text x="175" y="248.2" transform="rotate(-90 175 248.2)">IC18_6</text>
<text x="180" y="248.2" transform="rotate(-90 180 248.2)">IC58_8</text>
<text x="182.6" y="248.2" transform="rotate(-90 182.6 248.2)">IC51_6</text>
<text x="197.8" y="247.7" transform="rotate(-90 197.8 247.7)">BUFA8</text>
</g>
<g font-size="1.3" fill="#006464">
<text x="153.7" y="98.6">object</text>
<text x="155.1" y="101.3">IC44_1</text>
<text x="155.1" y="106.4">IC62_10</text>
<text x="155.1" y="103.8">IC42_10</text>
<text x="234.9" y="102.4">timing</text>
<text x="236.4" y="107.7">IC52_6</text>
<text x="286.7" y="106.4">CP1</text>
<text x="323.8" y="102.4">scroll</text>
<text x="325.3" y="106.4">CP1</text>
<text x="65.7" y="109.9" transform="rotate(-90 65.7 109.9)">Conn_02x25_Odd_Even</text>
<text x="155.1" y="111.5">IC68_2</text>
<text x="155.1" y="108.9">IC62_7</text>
<text x="236.4" y="110.2">IC18_6</text>
<text x="286.7" y="108.9">CP2</text>
<text x="288.1" y="111.5">V5</text>
<text x="325.3" y="108.9">CP2</text>
<text x="155.1" y="119.1">IC94_11</text>
<text x="155.1" y="116.5">MA9</text>
<text x="155.1" y="114">IC62_5</text>
<text x="288.1" y="114">V4</text>
<text x="288.1" y="116.5">V3</text>
<text x="288.1" y="119.1">V1</text>
<text x="63" y="120.4">VJ1</text>
<text x="155.1" y="121.6">IC9_13</text>
<text x="155.1" y="124.2">IC10_3</text>
<text x="282.8" y="124.2">IC84_11</text>
<text x="288.1" y="121.6">V2</text>
<text x="155.1" y="126.7">IC64_3</text>
<text x="155.1" y="129.2">IC9_10</text>
<text x="155.1" y="131.8">IC9_6</text>
<text x="282.8" y="129.2">IC73_11</text>
<text x="284" y="126.7">IC62_9</text>
<text x="284" y="131.8">IC78_9</text>
<text x="155.1" y="134.3">IC3_6</text>
<text x="155.1" y="136.9">IC73_11</text>
<text x="281.5" y="136.9">IC109_11</text>
<text x="284" y="134.3">IC61_9</text>
<text x="281.5" y="139.4">IC111_11</text>
<text x="281.5" y="141.9">IC110_11</text>
<text x="155.1" y="144.5">IC24_21</text>
<text x="155.1" y="147">TEL0</text>
<text x="155.1" y="149.6">OB2</text>
<text x="288.1" y="144.5">V6</text>
<text x="288.1" y="147">V7</text>
<text x="288.1" y="149.6">V8</text>
<text x="155.1" y="152.1">OB1</text>
<text x="155.1" y="154.6">IC58_9</text>
<text x="283.4" y="154.6">VBLANK</text>
<text x="284" y="152.1">IC51_3</text>
<text x="155.1" y="157.2">IC49_12</text>
<text x="155.1" y="159.7">V6</text>
<text x="282.8" y="159.7">IC49_12</text>
<text x="284" y="157.2">IC38_1</text>
<text x="155.1" y="162.3">V1</text>
<text x="155.1" y="164.8">IC53_1</text>
<text x="155.1" y="167.3">V3</text>
<text x="284" y="162.3">IC44_1</text>
<text x="284" y="164.8">IC51_4</text>
<text x="284" y="167.3">IC63_1</text>
<text x="155.1" y="169.9">V4</text>
<text x="155.1" y="172.4">V2</text>
<text x="284" y="169.9">IC41_1</text>
<text x="284" y="172.4">IC93_2</text>
<text x="155.1" y="175">*OBJEI</text>
<text x="282.8" y="175">IC82_11</text>
<text x="286" y="177.5">V64*</text>
<text x="155.1" y="180">OA9</text>
<text x="155.1" y="182.6">IC59_6</text>
<text x="155.1" y="185.1">IC4_4</text>
<text x="282.8" y="185.1">IC18_12</text>
<text x="284.8" y="180">V128*</text>
<text x="286" y="182.6">V32*</text>
<text x="65.7" y="188.6" transform="rotate(-90 65.7 188.6)">Conn_02x25_Odd_Even</text>
<text x="155.1" y="187.7">IC67_15</text>
<text x="155.1" y="190.2">RW_VID</text>
<text x="282.8" y="187.7">IC19_14</text>
<text x="284" y="190.2">IC49_4</text>
<text x="155.1" y="192.7">IC76_8</text>
<text x="155.1" y="195.3">IC4_2</text>
<text x="155.1" y="197.8">IC110_11</text>
<text x="282.8" y="192.7">IC42_10</text>
<text x="282.8" y="195.3">IC18_10</text>
<text x="287.2" y="197.8">V2*</text>
<text x="325.3" y="197.8">V2*</text>
<text x="63" y="199.1">VJ2</text>
<text x="155.1" y="200.4">MA1</text>
<text x="155.1" y="202.9">IC93_2</text>
<text x="287.2" y="200.4">V4*</text>
<text x="287.2" y="202.9">V8*</text>
<text x="155.1" y="205.4">IC76_4</text>
<text x="155.1" y="208">OROM_OE</text>
<text x="284" y="208">IC70_3</text>
<text x="286" y="205.4">V16*</text>
<text x="155.1" y="210.5">IC82_11</text>
<text x="155.1" y="213.1">EDIT</text>
<text x="155.1" y="215.6">HCLK1</text>
<text x="284" y="210.5">IC49_9</text>
<text x="284" y="213.1">IC18_2</text>
<text x="284" y="215.6">IC49_1</text>
<text x="155.1" y="218.1">EDIT</text>
<text x="155.1" y="220.7">OB0</text>
<text x="287.2" y="218.1">V1*</text>
<text x="155.1" y="225.8">IC10_6</text>
<text x="155.1" y="223.2">OBJPXL0</text>
<text x="167.3" y="224.6" transform="rotate(-90 167.3 224.6)">IC34_4</text>
<text x="169.9" y="224.6" transform="rotate(-90 169.9 224.6)">IC18_10</text>
<text x="172.4" y="224.6" transform="rotate(-90 172.4 224.6)">IC18_12</text>
<text x="175" y="224.6" transform="rotate(-90 175 224.6)">IC18_6</text>
<text x="177.5" y="224.6" transform="rotate(-90 177.5 224.6)">IC70_3</text>
<text x="180" y="224.6" transform="rotate(-90 180 224.6)">IC58_8</text>
<text x="182.6" y="224.6" transform="rotate(-90 182.6 224.6)">IC51_6</text>
<text x="185.1" y="224.6" transform="rotate(-90 185.1 224.6)">IC109_11</text>
<text x="187.7" y="224.6" transform="rotate(-90 187.7 224.6)">IC111_11</text>
<text x="190.2" y="224.6" transform="rotate(-90 190.2 224.6)">V7</text>
<text x="192.7" y="224.6" transform="rotate(-90 192.7 224.6)">IC61_9</text>
<text x="195.3" y="224.6" transform="rotate(-90 195.3 224.6)">IC62_9</text>
<text x="197.8" y="224.6" transform="rotate(-90 197.8 224.6)">BUFA8</text>
<text x="200.4" y="224.6" transform="rotate(-90 200.4 224.6)">IC14_13</text>
<text x="205.4" y="224.6" transform="rotate(-90 205.4 224.6)">V5</text>
</g>
</svg>
